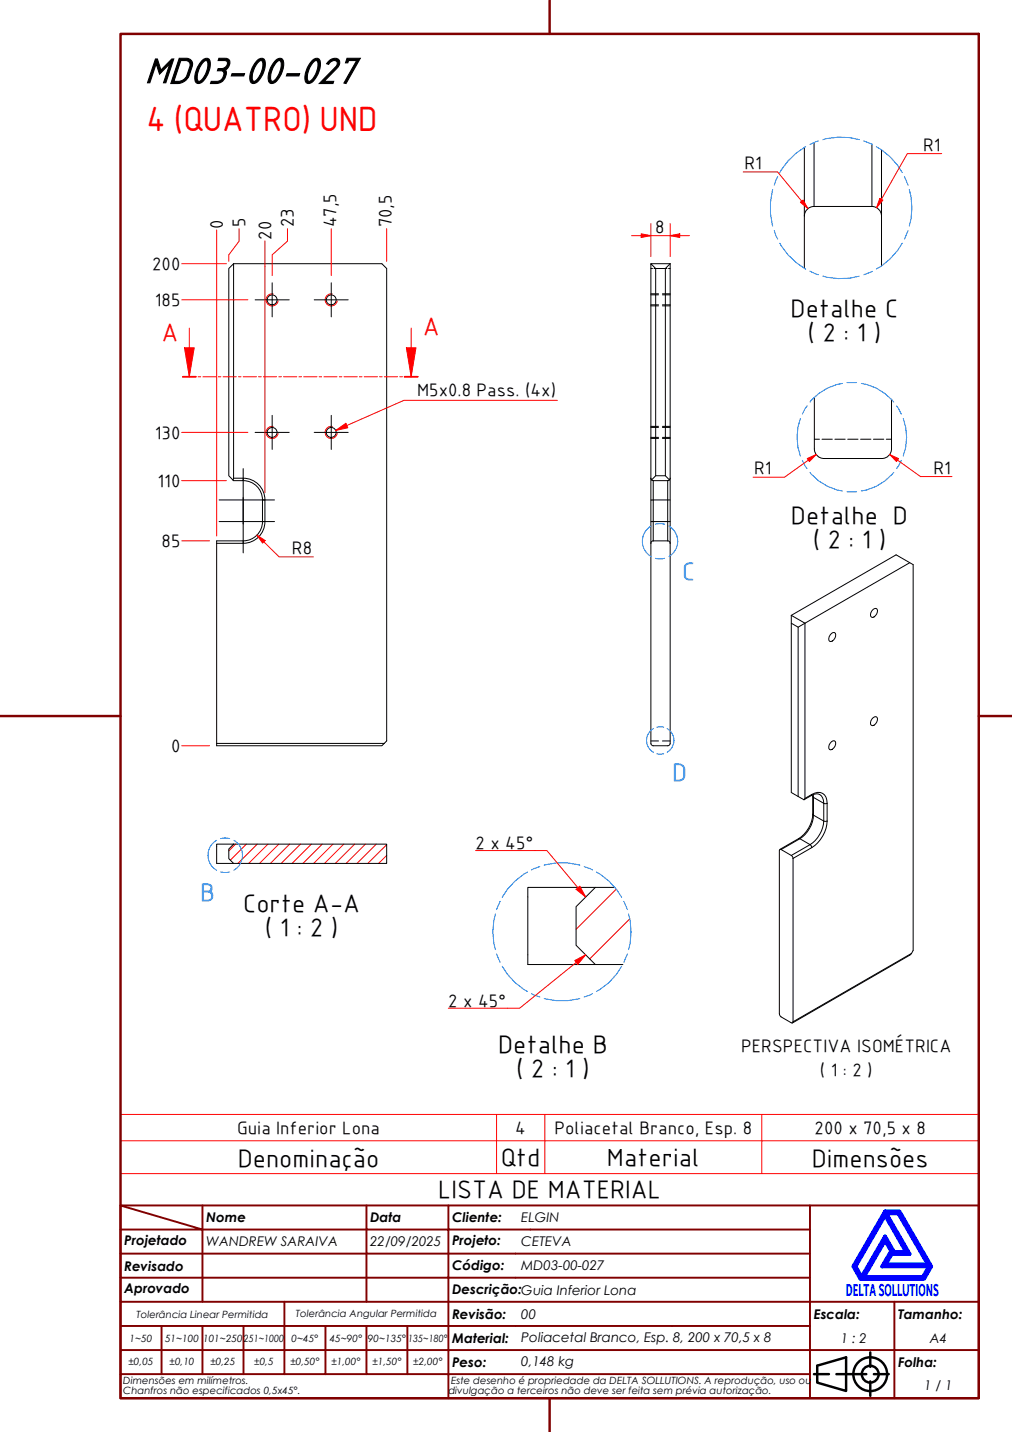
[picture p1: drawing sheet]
<svg xmlns="http://www.w3.org/2000/svg" width="210mm" height="297mm" viewBox="0 0 210 297" stroke-linecap="round" stroke-linejoin="round" font-family="sans-serif">
<!-- layer: Hatch (ABNT) -->
<g fill="none" stroke="#f00" stroke-width=".21">
<path d="M48.9 175.1l-1.4 1.4M51.1 175.1l-3.3 3.3M53.3 175.1l-4 4M55.6 175.1l-4 4M57.8 175.1l-4 4M60.1 175.1l-4 4M62.3 175.1l-4 4M64.6 175.1l-4 4M66.8 175.1l-4 4M69.1 175.1l-4 4M71.3 175.1l-4 4M73.6 175.1l-4 4"/>
<path d="M75.8 175.1l-4 4M78 175.1l-4 4M80.2 177.4l-1.7 1.7M80.2 175.2l-3.9 3.9M127.8 184.5l-8.3 8.3M130.6 190.6l-8.3 8.3"/>
</g>
<!-- layer: Visible (ABNT) -->
<g fill="none" stroke="#000" stroke-width=".21">
<path d="M166.8 30.6v25.1M168.8 29.6v13.2M180.8 29.9v12.9h-12M182.8 31.1v24.1M48.5 54.7l-1 1v43l.8 .9M48.5 54.7v44.5M48.5 54.7h30.7l1 1v98l-.5 .5M135 54.7h4M136 55.7l-1-1v44.5M136 55.7v43l-.9 .9M136 55.7h2M139 54.7l-1 1v43l.9 .9"/>
<path d="M139 54.7v44.5M168.8 42.8a2 2 0 0 0-2 2M180.8 42.8a2 2 0 0 1 2 2M48.5 99.2l-.2 .4M48.5 99.2h1.9M50.4 99.2v.5h-1.9l-.2-.1M50.5 99.2a4.5 4.5 0 0 1 4.4 4.5M50.5 99.7a4 4 0 0 1 3.9 4M135 99.2l.1 .4M135 99.2v4.5M135.1 99.6l.4 .1M135.5 99.7v4h3.5"/>
<path d="M135.5 99.7h3M136 98.7h2M138.5 99.7v12.5M138.9 99.6l-.4 .1M139 99.2l-.1 .4M139 99.2v13.5M168.9 82.4v10.7a2 2 0 0 0 2 2h12a2 2 0 0 0 2-2v-10.3M44.9 112.7h5.5M50.4 112.2h-5.5v42.5h34.3l.5-.5M50.4 112.2v.5M54.4 103.7v4.5h.5v-4.5M54.4 103.7h.5"/>
<path d="M54.4 108.2a4 4 0 0 1-3.9 4M54.9 108.2a4.5 4.5 0 0 1-4.4 4.5M135 108.2v-4.5h.5v4.5h3.5M135 112.7v41.5l.1 .2 .4 .3h3l.3-.1 .2-.4v-41.5M135.5 112.2v-4h-.5v4.5M135.5 112.2h3M135.5 112.2l-.4 .2-.1 .3M138.5 112.2l.3 .1 .2 .4M188.7 116.7l-21.7 12.6M164.1 127.6v36.8l1.4 .8M164.1 127.6l21.8-12.5 3.5 2v80.1l-.3 .6M164.1 129.3l1.4 .8"/>
<path d="M164.1 127.6l2.9 1.7M167 129.3l-1.5 .8v35.1l1.3 .7M167 129.3v36.3M172.5 131.4l.5-.2a1.13 1.13 0 0 1 .1 1.2 1.13 1.13 0 0 1-1 .6 1.19 1.19 0 0 1 .4-1.6zM181.1 126.4l.6-.2a1.12 1.12 0 0 1 .1 1.2 1.12 1.12 0 0 1-1.1 .6 1.12 1.12 0 0 1 .4-1.6zM44.9 154.2h34.8M172.5 153.8l.5-.1a1.13 1.13 0 0 1 .1 1.2 1.13 1.13 0 0 1-1 .6 1.19 1.19 0 0 1 .4-1.7zM181.1 148.9l.6-.2a1.12 1.12 0 0 1 .1 1.2 1.12 1.12 0 0 1-1.1 .6 1.12 1.12 0 0 1 .4-1.6zM48.5 175.1h31.7v4h-31.7l-1-1v-2zM48.5 175.1h-3.6v4h3.6M162 176.2h-.2l-.2 .2v33.9l.4 .6 2.1 1.3h.2l.2-.3M162 176.2l2.1 1.2"/>
<path d="M164.1 177.4l.4 .7M164.5 178.1v33.8M165.7 174h.2M165.7 174l-3.9 2.2M165.9 174l-3.9 2.2M165.9 174l2.1 1.2M167 165.6l-.2 .3M168 175.2l.4 .6M168 175.2l-3.9 2.2M168.3 165a1.6 1.6 0 0 1 1.9-.1 1.6 1.6 0 0 1 .7 1.7M168.3 165l-1.5 .9M168.4 164.8a1.94 1.94 0 0 1 2.2-.2 1.94 1.94 0 0 1 1 2"/>
<path d="M168.4 164.8l-.1 .2M168.4 164.8l-1.4 .8M168.4 175.8l-3.9 2.3M168.6 168.9v.1a5.6 5.6 0 0 1-2.7 5M168.6 165.2l2.3 1.4M168.6 168.9a6.5 6.5 0 0 1-2.9 5.1M168.6 164.9v4M168.7 164.8v4.3l2.2 1.2M170.9 170.3a6.4 6.4 0 0 1-2.9 4.9M170.9 166.6h.7M170.9 170.3h.7M170.9 166.6v3.7"/>
<path d="M171.6 170.3a7 7 0 0 1-3.2 5.5M171.6 166.6v3.7M123.5 184.1h-14v16h19.7M127.5 184.1h-4l-4 4v8l4 4M189.1 197.8l-.4 .3-24.3 14.1M189.1 197.8l-24.6 14.1"/>
<circle cx="56.4" cy="62.2" r="1.03"/>
<circle cx="68.7" cy="62.2" r="1.03"/>
<circle cx="56.4" cy="89.7" r="1.03"/>
<circle cx="68.7" cy="89.7" r="1.03"/>
</g>
<!-- layer: Visible Narrow (ABNT) -->
<path d="M56.7 61a1.26 1.26 0 0 0-1.5 1 1.26 1.26 0 0 0 1 1.4 1.26 1.26 0 0 0 1.5-1M68.9 61a1.26 1.26 0 0 0-1.4 1 1.26 1.26 0 0 0 1 1.4 1.26 1.26 0 0 0 1.4-1M56.7 88.5a1.26 1.26 0 0 0-1.5 1 1.26 1.26 0 0 0 1 1.4 1.26 1.26 0 0 0 1.5-1M68.9 88.5a1.26 1.26 0 0 0-1.4 1 1.26 1.26 0 0 0 1 1.4 1.26 1.26 0 0 0 1.4-1" fill="none" stroke="#f00" stroke-width=".21"/>
<!-- layer: Hidden (ABNT) -->
<g fill="none" stroke="#000" stroke-width=".21">
<path d="M135 55.7h.3M135.7 55.7h.3M138 55.7h.3M138.7 55.7h.3M135 61.2h1.6M135 63.2h1.6M135 60.9h1.6M135 63.4h1.6M137.4 61.2h1.6M137.4 63.2h1.6M137.4 60.9h1.6M137.4 63.4h1.6"/>
<path d="M135 88.7h1.6M135 90.7h1.6M135 88.4h1.6M135 90.9h1.6M137.4 88.7h1.6M137.4 90.7h1.6M137.4 88.4h1.6M137.4 90.9h1.6M168.9 91.1h1.1M170.5 91.1h2.1M173.2 91.1h2.1M175.8 91.1h2.2"/>
<path d="M178.5 91.1h2.1M181.2 91.1h2.1M183.8 91.1h1.1M135 153.7h1.6M137.4 153.7h1.6"/>
</g>
<path d="M25 236.6h178v-5.4h-178v12.2M103 231.2v12.2M113 231.2v12.2M158 231.2v12.2M203 236.6v6.8h-178M25 243.4v6.6h178v-6.6" fill="none" stroke="#f00" stroke-width=".21"/>
<!-- layer: Detail Boundary (ABNT) -->
<path d="M135.1 109.1a3.7 3.7 0 0 0 0 6.4M136 108.7l.8-.1 1.1 .1M136 115.8l.8 .1 1.1-.1M138.7 109.1a3.7 3.7 0 0 1 0 6.4M135.5 151.1a2.81 2.81 0 0 0 0 4.9M136.2 150.8h1.5M136.2 156.3h1.5M138.4 151.1a2.83 2.83 0 0 1 0 4.9" fill="none" stroke="#0080ff" stroke-width=".21"/>
<!-- layer: Linha Corte (ABNT) -->
<g fill="none" stroke="#f00" stroke-width=".21">
<path d="M37.9 78.2h2.7M39.3 72.1v6.1M41.1 78.2h.5M42.1 78.2h2.7M45.3 78.2h.5M46.3 78.2h2.7M49.5 78.2h.5M50.4 78.2h2.8M53.6 78.2h.6M54.6 78.2h2.8M57.8 78.2h.6M58.8 78.2h2.8"/>
<path d="M62 78.2h.5M63 78.2h2.7M66.2 78.2h.5M67.2 78.2h2.7M70.4 78.2h.5M71.4 78.2h2.7M74.5 78.2h.6M75.5 78.2h2.8M78.7 78.2h.6M79.7 78.2h2.8M82.9 78.2h.6M83.9 78.2h2.8"/>
</g>
<path d="M37.9 78.2h2.7M83.9 78.2h2.8" fill="none" stroke="#f00" stroke-width=".36"/>
<path d="M38.3 72.1h2l-1 6.1z" fill="#f00"/>
<path d="M38.3 72.1h2l-1 6.1zM39.3 68.1v4M85.3 72.1v6.1" fill="none" stroke="#f00" stroke-width=".21"/>
<path d="M84.3 72.1h2l-1 6.1z" fill="#f00"/>
<path d="M84.3 72.1h2l-1 6.1zM85.3 68.1v4" fill="none" stroke="#f00" stroke-width=".21"/>
<!-- layer: Detail Boundary (ABNT) -->
<path d="M44.9 174.3a3.6 3.6 0 0 0 0 6.2M45.8 174l.6-.2 1.2 .2M48.5 174.3a3.6 3.6 0 0 1 0 6.2M45.8 180.9l.6 .1 1.2-.1" fill="none" stroke="#0080ff" stroke-width=".21"/>
<!-- layer: Borda A3/A4 (ABNT) -->
<path d="M25 7h178v283h-178zM114 0v7M0 148.5h25M203 148.5h7M114 290v7" fill="none" stroke="#800000" stroke-width=".51"/>
<path d="M183.6 257.3l1.2 2.2-1.8 3.2h9.7l-1.3 2.2h-12.2zM183.6 252.1l4.4 7.6h-2.6l-1.8-3.2-4.9 8.4-1.3-2.2zM183.6 251.3h3l6.5 11.4-1.5 2.6h-13.1l-1.5-2.6zM183.8 251.7h2.5l6.2 10.6h-8.8l1.3-2.2h3.7zM185 259.7h.2l-.1 .2z" fill="none" stroke="#00f" stroke-width=".8"/>
<!-- layer: 0 -->
<path d="M178.5 265.3h13.1" fill="none" stroke="#000" stroke-width=".21"/>
<g fill="none" stroke="#800000" stroke-width=".4">
<path d="M25 250l17 5h-17M25 250h178v40h-178zM42 255h34v5h17M42 255v15M42 250v5M76 250v5h17v5M93 250v5h75M168 250v20h-143M25 260h51v10M25 275h17M33.5 275v10M50.5 275h-8.5v10"/>
<path d="M59 270v15h-8.5M67.5 275v10h-8.5M76 275v10h8.5M84.5 275v10M93 275h-42.5v10M93 260v5h-68M93 275v10h75M93 260h75M93 275h75M168 265h-75v10M185.5 270v10h17.5M203 270h-35v10h17.5v10"/>
<path d="M25 285h25.5M25 280h143v10M67.5 285h8.5M84.5 285h8.5v5"/>
</g>
<g fill="none" stroke="#000" stroke-width=".51">
<path d="M168.8 285h3.1M169.5 283.3l6-1.8v7l-6-1.7zM173.5 285h6.2M180.5 280.5v3M180.5 286.5v3M181.3 285h3"/>
<circle cx="180.5" cy="285" r="3.5"/>
<circle cx="180.5" cy="285" r="1.75"/>
</g>
<!-- layer: Marca de centro (ISO) -->
<path d="M56.5 58.7v7M68.7 58.7v7M52.9 62.2h7.1M65.2 62.2h7M50.4 97.2v11.5M52.9 89.7h7.1M56.5 86.2v7M65.2 89.7h7M68.7 86.2v7M45.4 108.2h11.5M45.4 103.7h11.5M50.4 103.2v11.5" fill="none" stroke="#000" stroke-width=".21"/>
<g fill="none" stroke="#f00" stroke-width=".21">
<path d="M37.7 54.7h9.2M44.9 47.7v63.5M49.6 47.4v2.6l-2.1 2.9v1.3M54.9 49.9v12.2M59.6 47.4v2.6l-3.1 2.9v4.3M68.7 47.4v9.8M80.2 47.4v6.8M37.7 62.2h13.7M54.9 62.3v27.3M37.7 99.7h9.2M37.7 89.7h13.7M54.9 89.8v12.4"/>
<path d="M37.7 112.2h5.8M53.3 111l1.4 1.4M37.7 154.7h5.8"/>
</g>
<path d="M53.3 111l1.7 1.1-.5 .6z" fill="#f00"/>
<path d="M53.3 111l1.7 1.1-.5 .6zM54.7 112.4l3.2 3.1h7.1" fill="none" stroke="#f00" stroke-width=".21"/>
<path d="M71.9 88.3l-2.3 1" fill="none" stroke="#f00" stroke-width=".21"/>
<path d="M69.6 89.3l2.1-1.5 .4 .9z" fill="#f00"/>
<path d="M69.6 89.3l2.1-1.5 .4 .9zM115.6 83h-31.8l-11.9 5.3" fill="none" stroke="#f00" stroke-width=".21"/>
<path d="M139 48.9h2" fill="none" stroke="#f00" stroke-width=".21"/>
<path d="M139 48.9l2-.4v.8z" fill="#f00"/>
<path d="M133 48.9h2M139 48.9l2-.4v.8z" fill="none" stroke="#f00" stroke-width=".21"/>
<path d="M133 48.5l2 .4-2 .4z" fill="#f00"/>
<path d="M131 48.9h2M133 48.5l2 .4-2 .4zM135 48.9h4M135 46.4v6.8M139 46.4v6.8M141 48.9h2M166.3 41.7l1.3 1.6" fill="none" stroke="#f00" stroke-width=".21"/>
<!-- layer: Detail Boundary (ABNT) -->
<g fill="none" stroke="#0080ff" stroke-width=".21">
<path d="M160.3 39.3a14.2 14.2 0 0 0 0 7.6M161.3 36.6l-.7 1.8M167.1 30.4a14 14 0 0 0-5.3 5.4M169.7 29.2l-1.7 .8M178.2 29a13.7 13.7 0 0 0-7.5 0M179.2 29.2l1.7 .8M181.8 30.4a13.4 13.4 0 0 1 5.3 5.4M187.6 36.6l.7 1.8M188.6 39.3a13.3 13.3 0 0 1 0 7.6M160.6 47.8l.7 1.8M161.8 50.4a14 14 0 0 0 5.3 5.4M168 56.2l1.7 .8"/>
<path d="M170.7 57.3a13.7 13.7 0 0 0 7.5 0M180.9 56.3l-1.7 .7M187.1 50.4a13.7 13.7 0 0 1-5.3 5.4M188.3 47.8l-.7 1.8"/>
</g>
<path d="M166 42l.6-.5 1 1.8z" fill="#f00"/>
<path d="M154.2 35.7h7.1l5 6M166 42l.6-.5 1 1.8zM182.8 41.3l-1 1.8" fill="none" stroke="#f00" stroke-width=".21"/>
<path d="M182.5 41.2l.6 .3-1.3 1.6z" fill="#f00"/>
<path d="M195.3 31.9h-7.1l-5.4 9.4M182.5 41.2l.6 .3-1.3 1.6zM184.5 94.3l1.7 1.1" fill="none" stroke="#f00" stroke-width=".21"/>
<!-- layer: Detail Boundary (ABNT) -->
<path d="M174.7 79.5a10.7 10.7 0 0 0-6.7 3.9M175.7 79.4h2M178.6 79.5a10.7 10.7 0 0 1 6.8 3.9M166 86.8a11.1 11.1 0 0 0 0 7.8M166.4 95.5l1 1.7M167.4 84.2l-1 1.7M168 98a10.6 10.6 0 0 0 6.7 3.8M185.4 98a10.8 10.8 0 0 1-6.8 3.8M186 84.2l.9 1.7M186.9 95.5l-.9 1.7M187.3 86.8a11.1 11.1 0 0 1 0 7.8M175.7 102h2" fill="none" stroke="#0080ff" stroke-width=".21"/>
<path d="M184.5 94.3l1.9 .8-.5 .6z" fill="#f00"/>
<path d="M169.3 94.3l-1.6 1.1M184.5 94.3l1.9 .8-.5 .6zM186.2 95.4l4.7 3.5h6.6" fill="none" stroke="#f00" stroke-width=".21"/>
<path d="M167.4 95.1l1.9-.8-1.4 1.4z" fill="#f00"/>
<path d="M167.4 95.1l1.9-.8-1.4 1.4zM167.7 95.4l-5 3.6h-6.5" fill="none" stroke="#f00" stroke-width=".21"/>
<!-- layer: Detail Boundary (ABNT) -->
<g fill="none" stroke="#0080ff" stroke-width=".21">
<path d="M112 179.8l-1.8 .7M112.9 179.5a13.5 13.5 0 0 1 7.4 0M121.2 179.8l1.7 .7M102.8 189.6a12.7 12.7 0 0 0 0 7.4M103 197.9l.7 1.7M103.7 187l-.7 1.7M109.4 180.9a13.6 13.6 0 0 0-5.2 5.2M123.7 180.9a13.2 13.2 0 0 1 5.2 5.2M129.4 187l.7 1.7M130.1 197.9l-.7 1.7M130.4 189.6a13.2 13.2 0 0 1 0 7.4M104.2 200.4a13.2 13.2 0 0 0 5.2 5.3"/>
<path d="M110.2 206.1l1.8 .7M112.9 207.1a14.1 14.1 0 0 0 7.4 0M122.9 206.1l-1.7 .7M128.9 200.4a12.8 12.8 0 0 1-5.2 5.3"/>
</g>
<path d="M119.9 184.1l1.6 2" fill="none" stroke="#f00" stroke-width=".21"/>
<path d="M119.5 184.5l.8-.7 1.2 2.3z" fill="#f00"/>
<path d="M98.6 176.4h14.8l6.5 7.7M119.5 184.5l.8-.7 1.2 2.3zM121.5 198.1l-2 1.5" fill="none" stroke="#f00" stroke-width=".21"/>
<path d="M119.2 199.2l2.3-1.1-1.7 1.9z" fill="#f00"/>
<path d="M119.2 199.2l2.3-1.1-1.7 1.9zM119.5 199.6l-11.7 9.5h-14.8" fill="none" stroke="#f00" stroke-width=".21"/>
<text font-size="8.1" x="30" y="17.2">MD03-00-027</text>
<text font-size="7" fill="#f00" x="30.4" y="27.1">4 (QUATRO) UND</text>
<g font-size="5.4">
<text x="164" y="65.8">Detalhe C</text>
<text x="167.5" y="70.8">( 2 : 1 )</text>
<text x="164.1" y="108.6">Detalhe D</text>
<text x="168.6" y="113.6">( 2 : 1 )</text>
<text x="50.4" y="189.2">Corte A-A</text>
<text x="54.9" y="194.2">( 1 : 2 )</text>
<text x="103.3" y="218.4">Detalhe B</text>
<text x="107.1" y="223.4">( 2 : 1 )</text>
<text x="49.3" y="242">Denominação</text>
<text x="103.9" y="241.8">Qtd</text>
<text x="125.9" y="241.8">Material</text>
<text x="168.4" y="242">Dimensões</text>
<text x="90.9" y="248.5">LISTA DE MATERIAL</text>
</g>
<g font-size="5.4" fill="#f00">
<text x="33.5" y="70.7">A</text>
<text x="87.7" y="69.5">A</text>
</g>
<g font-size="5.4" fill="#0080ff">
<text x="141.5" y="120.3">C</text>
<text x="139.4" y="162.1">D</text>
<text x="41.5" y="187">B</text>
</g>
<g font-size="3.9">
<text x="154.4" y="35.1">R1</text>
<text x="191.5" y="31.3">R1</text>
<text x="46.2" y="47.4" transform="rotate(-90 46.2 47.4)">0</text>
<text x="50.9" y="47.2" transform="rotate(-90 50.9 47.2)">5</text>
<text x="60.9" y="47.2" transform="rotate(-90 60.9 47.2)">23</text>
<text x="69.7" y="47.2" transform="rotate(-90 69.7 47.2)">47,5</text>
<text x="81.2" y="47.2" transform="rotate(-90 81.2 47.2)">70,5</text>
<text x="56.2" y="49.7" transform="rotate(-90 56.2 49.7)">20</text>
<text x="135.9" y="48.3">8</text>
<text x="31.6" y="56">200</text>
<text x="32.1" y="63.5">185</text>
<text x="86.5" y="82.2">M5x0.8 Pass. (4x)</text>
<text x="32.1" y="91">130</text>
<text x="32.7" y="101">110</text>
<text x="156.4" y="98.4">R1</text>
<text x="193.6" y="98.3">R1</text>
<text x="33.5" y="113.5">85</text>
<text x="60.5" y="114.9">R8</text>
<text x="35.5" y="156">0</text>
<text x="98.6" y="176.1">2 x 45°</text>
<text x="93" y="208.8">2 x 45°</text>
<text x="153.7" y="218.2">PERSPECTIVA ISOMÉTRICA</text>
<text x="170.1" y="223.2">( 1 : 2 )</text>
<text x="49.2" y="235.2">Guia Inferior Lona</text>
<text x="106.9" y="235.2">4</text>
<text x="115" y="235.2">Poliacetal Branco, Esp. 8</text>
<text x="169" y="235.2">200 x 70,5 x 8</text>
</g>
<text font-size="3.9" fill="#00f" x="175.4" y="268.8">DELTASOLLUTIONS</text>
<g font-size="2.8">
<text x="42.8" y="253.5">Nome</text>
<text x="76.8" y="253.5">Data</text>
<text x="93.8" y="253.6">Cliente:</text>
<text x="108.1" y="253.5">ELGIN</text>
<text x="25.8" y="263.6">Revisado</text>
<text x="25.8" y="258.3">Projetado</text>
<text x="42.8" y="258.5">WANDREW SARAIVA</text>
<text x="76.8" y="258.4">22/09/2025</text>
<text x="93.8" y="263.4">Código:</text>
<text x="93.8" y="258.3">Projeto:</text>
<text x="108.1" y="263.5">MD03-00-027</text>
<text x="108.1" y="258.5">CETEVA</text>
<text x="25.8" y="268.3">Aprovado</text>
<text x="93.8" y="268.3">Descrição:Guia Inferior Lona</text>
<text x="93.8" y="273.6">Revisão:</text>
<text x="108.1" y="273.5">00</text>
<text x="168.8" y="273.5">Escala:</text>
<text x="186.3" y="273.5">Tamanho:</text>
<text x="93.8" y="278.6">Material:</text>
<text x="108.1" y="278.3">Poliacetal Branco, Esp. 8, 200 x 70,5 x 8</text>
<text x="174.4" y="278.5">1 : 2</text>
<text x="192.8" y="278.6">A4</text>
<text x="93.8" y="283.5">Peso:</text>
<text x="108.1" y="283.3">0,148 kg</text>
<text x="186.3" y="283.5">Folha:</text>
<text x="191.7" y="288.4">1 / 1</text>
</g>
<g font-size="2.1">
<text x="28.3" y="273.3">Tolerância Linear Permitida</text>
<text x="61.4" y="273.1">Tolerância Angular Permitida</text>
<text x="26.9" y="278.3">1~50</text>
<text x="34.2" y="278.3">51~100</text>
<text x="42.1" y="278.3">101~250</text>
<text x="50.5" y="278.3">251~1000</text>
<text x="60.5" y="278.3">0~45°</text>
<text x="68.4" y="278.3">45~90°</text>
<text x="76.3" y="278.3">90~135°</text>
<text x="84.7" y="278.3">135~180°</text>
<text x="25.6" y="287.1">Dimensões em milímetros.</text>
<text x="26.6" y="283.2">±0,05</text>
<text x="35.2" y="283.2">±0,10</text>
<text x="43.6" y="283.2">±0,25</text>
<text x="52.7" y="283.2">±0,5</text>
<text x="60.2" y="283.2">±0,50°</text>
<text x="68.7" y="283.2">±1,00°</text>
<text x="77.2" y="283.2">±1,50°</text>
<text x="85.7" y="283.2">±2,00°</text>
<text x="93.6" y="287.1">Este desenho é propriedade da DELTA SOLLUTIONS. A reprodução, uso ou</text>
<text x="25.6" y="289.2">Chanfros não especificados 0,5x45°.</text>
<text x="93" y="289.2">divulgação a terceiros não deve ser feita sem prévia autorização.</text>
</g>
</svg>
